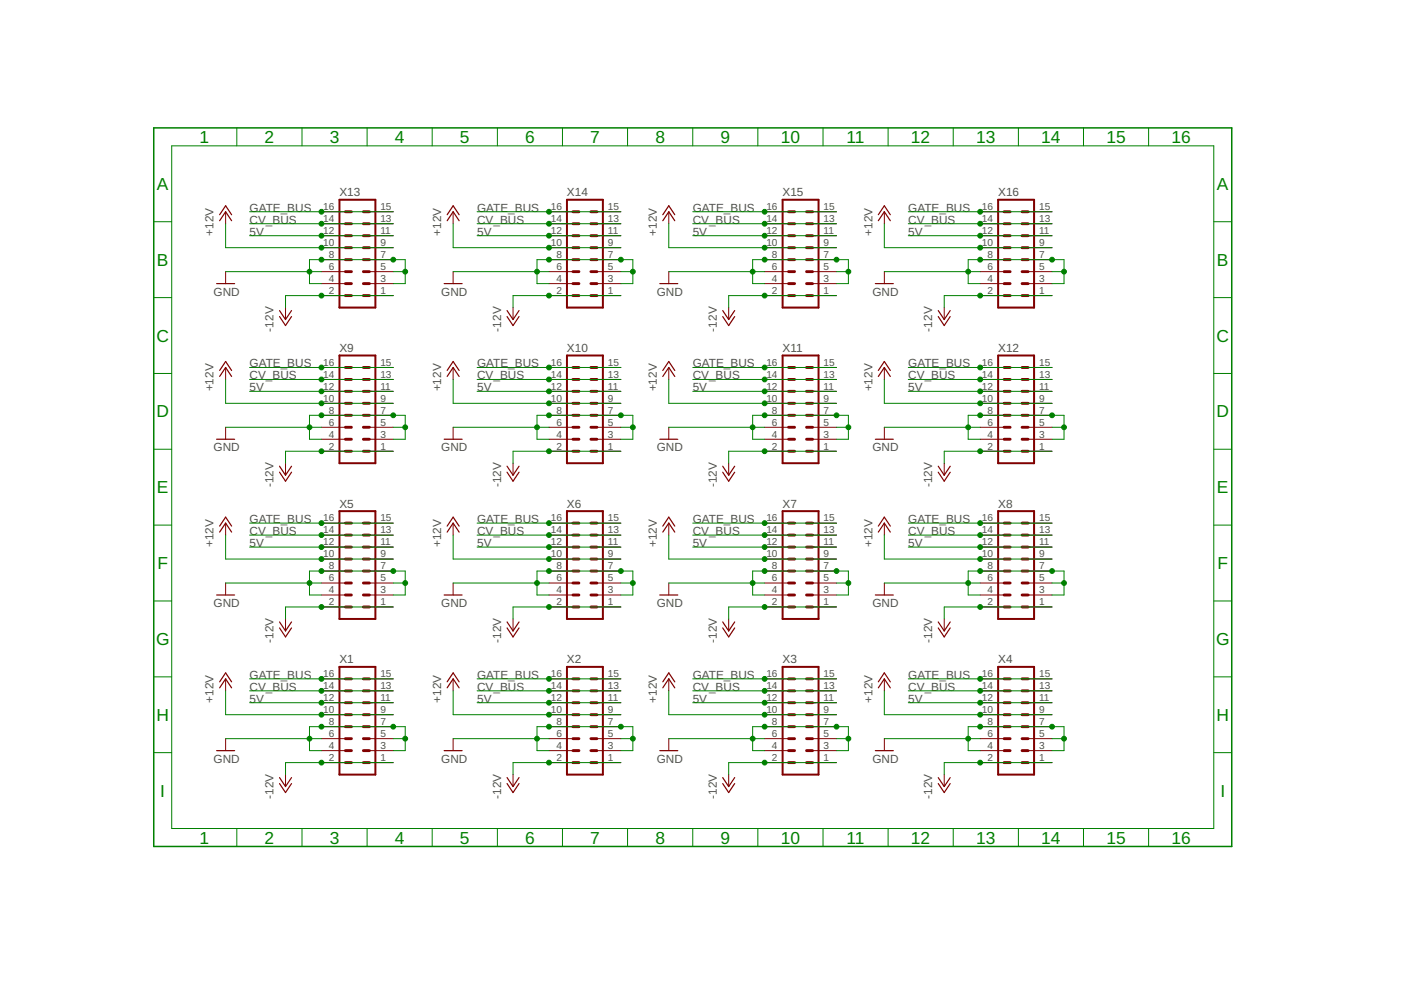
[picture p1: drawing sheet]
<svg xmlns="http://www.w3.org/2000/svg" width="297mm" height="210mm" viewBox="0 0 297 210" stroke-linecap="round" stroke-linejoin="round" font-family="sans-serif">
<g fill="none" stroke="#800000" stroke-width=".42">
<path d="M72 42.4h7.6v22.8h-7.6zM120.2 42.4h7.6v22.8h-7.6zM165.9 42.4h7.6v22.8h-7.6zM211.6 42.4h7.6v22.8h-7.6zM72 75.4h7.6v22.8h-7.6zM120.2 75.4h7.6v22.8h-7.6zM165.9 75.4h7.6v22.8h-7.6zM211.6 75.4h7.6v22.8h-7.6zM72 108.4h7.6v22.8h-7.6zM120.2 108.4h7.6v22.8h-7.6zM165.9 108.4h7.6v22.8h-7.6zM211.6 108.4h7.6v22.8h-7.6z"/>
<path d="M72 141.4h7.6v22.8h-7.6zM120.2 141.4h7.6v22.8h-7.6zM165.9 141.4h7.6v22.8h-7.6zM211.6 141.4h7.6v22.8h-7.6z"/>
</g>
<g fill="none" stroke="#800000" stroke-width=".21">
<path d="M47.8 44.9v2.5M47.8 57.6v2.5M68.2 50h5M68.2 57.6h5M68.2 55.1h5M68.2 52.5h5M68.2 47.4h5M68.2 44.9h5M78.3 50h5.1M78.3 57.6h5.1M78.3 55.1h5.1M78.3 52.5h5.1"/>
<path d="M78.3 47.4h5.1M78.3 44.9h5.1M96.1 44.9v2.5M96.1 57.6v2.5M116.4 50h5.1M116.4 57.6h5.1M116.4 55.1h5.1M116.4 52.5h5.1M116.4 47.4h5.1M116.4 44.9h5.1M126.6 50h5M126.6 57.6h5"/>
<path d="M126.6 55.1h5M126.6 52.5h5M126.6 47.4h5M126.6 44.9h5M141.8 44.9v2.5M141.8 57.6v2.5M162.1 50h5.1M162.1 57.6h5.1M162.1 55.1h5.1M162.1 52.5h5.1M162.1 47.4h5.1M162.1 44.9h5.1"/>
<path d="M172.3 50h5.1M172.3 57.6h5.1M172.3 55.1h5.1M172.3 52.5h5.1M172.3 47.4h5.1M172.3 44.9h5.1M187.5 44.9v2.5M187.5 57.6v2.5M207.8 50h5.1M207.8 57.6h5.1M207.8 55.1h5.1M207.8 52.5h5.1"/>
<path d="M207.8 47.4h5.1M207.8 44.9h5.1M218 50h5.1M218 57.6h5.1M218 55.1h5.1M218 52.5h5.1M218 47.4h5.1M218 44.9h5.1M47.8 77.9v2.6M60.5 65.2v2.6M68.2 77.9h5M68.2 62.7h5"/>
<path d="M68.2 60.1h5M78.3 77.9h5.1M78.3 62.7h5.1M78.3 60.1h5.1M96.1 77.9v2.6M108.8 65.2v2.6M116.4 77.9h5.1M116.4 62.7h5.1M116.4 60.1h5.1M126.6 77.9h5M126.6 62.7h5M126.6 60.1h5"/>
<path d="M141.8 77.9v2.6M154.5 65.2v2.6M162.1 77.9h5.1M162.1 62.7h5.1M162.1 60.1h5.1M172.3 77.9h5.1M172.3 62.7h5.1M172.3 60.1h5.1M187.5 77.9v2.6M200.2 65.2v2.6M207.8 77.9h5.1M207.8 62.7h5.1"/>
<path d="M207.8 60.1h5.1M218 77.9h5.1M218 62.7h5.1M218 60.1h5.1M47.8 90.6v2.5M60.5 98.2v2.6M68.2 83h5M68.2 95.7h5M68.2 93.1h5M68.2 90.6h5M68.2 88.1h5M68.2 85.5h5"/>
<path d="M68.2 80.5h5M78.3 83h5.1M78.3 95.7h5.1M78.3 93.1h5.1M78.3 90.6h5.1M78.3 88.1h5.1M78.3 85.5h5.1M78.3 80.5h5.1M96.1 90.6v2.5M108.8 98.2v2.6M116.4 83h5.1M116.4 95.7h5.1"/>
<path d="M116.4 93.1h5.1M116.4 90.6h5.1M116.4 88.1h5.1M116.4 85.5h5.1M116.4 80.5h5.1M126.6 83h5M126.6 95.7h5M126.6 93.1h5M126.6 90.6h5M126.6 88.1h5M126.6 85.5h5M126.6 80.5h5"/>
<path d="M141.8 90.6v2.5M154.5 98.2v2.6M162.1 83h5.1M162.1 95.7h5.1M162.1 93.1h5.1M162.1 90.6h5.1M162.1 88.1h5.1M162.1 85.5h5.1M162.1 80.5h5.1M172.3 83h5.1M172.3 95.7h5.1M172.3 93.1h5.1"/>
<path d="M172.3 90.6h5.1M172.3 88.1h5.1M172.3 85.5h5.1M172.3 80.5h5.1M187.5 90.6v2.5M200.2 98.2v2.6M207.8 83h5.1M207.8 95.7h5.1M207.8 93.1h5.1M207.8 90.6h5.1M207.8 88.1h5.1M207.8 85.5h5.1"/>
<path d="M207.8 80.5h5.1M218 83h5.1M218 95.7h5.1M218 93.1h5.1M218 90.6h5.1M218 88.1h5.1M218 85.5h5.1M218 80.5h5.1M47.8 110.9v2.6M68.2 116h5M68.2 118.5h5M68.2 113.5h5"/>
<path d="M68.2 110.9h5M78.3 116h5.1M78.3 118.5h5.1M78.3 113.5h5.1M78.3 110.9h5.1M96.1 110.9v2.6M116.4 116h5.1M116.4 118.5h5.1M116.4 113.5h5.1M116.4 110.9h5.1M126.6 116h5M126.6 118.5h5"/>
<path d="M126.6 113.5h5M126.6 110.9h5M141.8 110.9v2.6M162.1 116h5.1M162.1 118.5h5.1M162.1 113.5h5.1M162.1 110.9h5.1M172.3 116h5.1M172.3 118.5h5.1M172.3 113.5h5.1M172.3 110.9h5.1M187.5 110.9v2.6"/>
<path d="M207.8 116h5.1M207.8 118.5h5.1M207.8 113.5h5.1M207.8 110.9h5.1M218 116h5.1M218 118.5h5.1M218 113.5h5.1M218 110.9h5.1M47.8 123.6v2.6M60.5 131.2v2.6M68.2 128.7h5M68.2 126.2h5"/>
<path d="M68.2 123.6h5M68.2 121.1h5M78.3 128.7h5.1M78.3 126.2h5.1M78.3 123.6h5.1M78.3 121.1h5.1M96.1 123.6v2.6M108.8 131.2v2.6M116.4 128.7h5.1M116.4 126.2h5.1M116.4 123.6h5.1M116.4 121.1h5.1"/>
<path d="M126.6 128.7h5M126.6 126.2h5M126.6 123.6h5M126.6 121.1h5M141.8 123.6v2.6M154.5 131.2v2.6M162.1 128.7h5.1M162.1 126.2h5.1M162.1 123.6h5.1M162.1 121.1h5.1M172.3 128.7h5.1M172.3 126.2h5.1"/>
<path d="M172.3 123.6h5.1M172.3 121.1h5.1M187.5 123.6v2.6M200.2 131.2v2.6M207.8 128.7h5.1M207.8 126.2h5.1M207.8 123.6h5.1M207.8 121.1h5.1M218 128.7h5.1M218 126.2h5.1M218 123.6h5.1M218 121.1h5.1"/>
<path d="M47.8 143.9v2.6M47.8 156.6v2.6M68.2 149h5M68.2 159.2h5M68.2 156.6h5M68.2 154.1h5M68.2 151.5h5M68.2 146.5h5M68.2 143.9h5M78.3 149h5.1M78.3 159.2h5.1M78.3 156.6h5.1"/>
<path d="M78.3 154.1h5.1M78.3 151.5h5.1M78.3 146.5h5.1M78.3 143.9h5.1M96.1 143.9v2.6M96.1 156.6v2.6M116.4 149h5.1M116.4 159.2h5.1M116.4 156.6h5.1M116.4 154.1h5.1M116.4 151.5h5.1M116.4 146.5h5.1"/>
<path d="M116.4 143.9h5.1M126.6 149h5M126.6 159.2h5M126.6 156.6h5M126.6 154.1h5M126.6 151.5h5M126.6 146.5h5M126.6 143.9h5M141.8 143.9v2.6M141.8 156.6v2.6M162.1 149h5.1M162.1 159.2h5.1"/>
<path d="M162.1 156.6h5.1M162.1 154.1h5.1M162.1 151.5h5.1M162.1 146.5h5.1M162.1 143.9h5.1M172.3 149h5.1M172.3 159.2h5.1M172.3 156.6h5.1M172.3 154.1h5.1M172.3 151.5h5.1M172.3 146.5h5.1M172.3 143.9h5.1"/>
<path d="M187.5 143.9v2.6M187.5 156.6v2.6M207.8 149h5.1M207.8 159.2h5.1M207.8 156.6h5.1M207.8 154.1h5.1M207.8 151.5h5.1M207.8 146.5h5.1M207.8 143.9h5.1M218 149h5.1M218 159.2h5.1M218 156.6h5.1"/>
<path d="M218 154.1h5.1M218 151.5h5.1M218 146.5h5.1M218 143.9h5.1M60.5 164.2v2.6M68.2 161.7h5M78.3 161.7h5.1M108.8 164.2v2.6M116.4 161.7h5.1M126.6 161.7h5M154.5 164.2v2.6M162.1 161.7h5.1"/>
<path d="M172.3 161.7h5.1M200.2 164.2v2.6M207.8 161.7h5.1M218 161.7h5.1"/>
</g>
<g fill="none" stroke="#800000" stroke-width=".61">
<path d="M73.2 52.5h1.3M73.2 55.1h1.3M73.2 57.6h1.3M73.2 50h1.3M73.2 47.4h1.3M73.2 44.9h1.3M77 52.5h1.3M77 55.1h1.3M77 57.6h1.3M77 50h1.3M77 47.4h1.3M77 44.9h1.3"/>
<path d="M121.5 52.5h1.2M121.5 55.1h1.2M121.5 57.6h1.2M121.5 50h1.2M121.5 47.4h1.2M121.5 44.9h1.2M125.3 52.5h1.3M125.3 55.1h1.3M125.3 57.6h1.3M125.3 50h1.3M125.3 47.4h1.3M125.3 44.9h1.3"/>
<path d="M167.2 52.5h1.3M167.2 55.1h1.3M167.2 57.6h1.3M167.2 50h1.3M167.2 47.4h1.3M167.2 44.9h1.3M171 52.5h1.3M171 55.1h1.3M171 57.6h1.3M171 50h1.3M171 47.4h1.3M171 44.9h1.3"/>
<path d="M212.9 52.5h1.3M212.9 55.1h1.3M212.9 57.6h1.3M212.9 50h1.3M212.9 47.4h1.3M212.9 44.9h1.3M216.7 52.5h1.3M216.7 55.1h1.3M216.7 57.6h1.3M216.7 50h1.3M216.7 47.4h1.3M216.7 44.9h1.3"/>
<path d="M73.2 77.9h1.3M73.2 60.1h1.3M73.2 62.7h1.3M77 77.9h1.3M77 60.1h1.3M77 62.7h1.3M121.5 77.9h1.2M121.5 60.1h1.2M121.5 62.7h1.2M125.3 77.9h1.3M125.3 60.1h1.3M125.3 62.7h1.3"/>
<path d="M167.2 77.9h1.3M167.2 60.1h1.3M167.2 62.7h1.3M171 77.9h1.3M171 60.1h1.3M171 62.7h1.3M212.9 77.9h1.3M212.9 60.1h1.3M212.9 62.7h1.3M216.7 77.9h1.3M216.7 60.1h1.3M216.7 62.7h1.3"/>
<path d="M73.2 85.5h1.3M73.2 88.1h1.3M73.2 90.6h1.3M73.2 93.1h1.3M73.2 95.7h1.3M73.2 83h1.3M73.2 80.5h1.3M77 85.5h1.3M77 88.1h1.3M77 90.6h1.3M77 93.1h1.3M77 95.7h1.3"/>
<path d="M77 83h1.3M77 80.5h1.3M121.5 85.5h1.2M121.5 88.1h1.2M121.5 90.6h1.2M121.5 93.1h1.2M121.5 95.7h1.2M121.5 83h1.2M121.5 80.5h1.2M125.3 85.5h1.3M125.3 88.1h1.3M125.3 90.6h1.3"/>
<path d="M125.3 93.1h1.3M125.3 95.7h1.3M125.3 83h1.3M125.3 80.5h1.3M167.2 85.5h1.3M167.2 88.1h1.3M167.2 90.6h1.3M167.2 93.1h1.3M167.2 95.7h1.3M167.2 83h1.3M167.2 80.5h1.3M171 85.5h1.3"/>
<path d="M171 88.1h1.3M171 90.6h1.3M171 93.1h1.3M171 95.7h1.3M171 83h1.3M171 80.5h1.3M212.9 85.5h1.3M212.9 88.1h1.3M212.9 90.6h1.3M212.9 93.1h1.3M212.9 95.7h1.3M212.9 83h1.3"/>
<path d="M212.9 80.5h1.3M216.7 85.5h1.3M216.7 88.1h1.3M216.7 90.6h1.3M216.7 93.1h1.3M216.7 95.7h1.3M216.7 83h1.3M216.7 80.5h1.3M73.2 118.5h1.3M73.2 116h1.3M73.2 113.5h1.3M73.2 110.9h1.3"/>
<path d="M77 118.5h1.3M77 116h1.3M77 113.5h1.3M77 110.9h1.3M121.5 118.5h1.2M121.5 116h1.2M121.5 113.5h1.2M121.5 110.9h1.2M125.3 118.5h1.3M125.3 116h1.3M125.3 113.5h1.3M125.3 110.9h1.3"/>
<path d="M167.2 118.5h1.3M167.2 116h1.3M167.2 113.5h1.3M167.2 110.9h1.3M171 118.5h1.3M171 116h1.3M171 113.5h1.3M171 110.9h1.3M212.9 118.5h1.3M212.9 116h1.3M212.9 113.5h1.3M212.9 110.9h1.3"/>
<path d="M216.7 118.5h1.3M216.7 116h1.3M216.7 113.5h1.3M216.7 110.9h1.3M73.2 121.1h1.3M73.2 123.6h1.3M73.2 126.2h1.3M73.2 128.7h1.3M77 121.1h1.3M77 123.6h1.3M77 126.2h1.3M77 128.7h1.3"/>
<path d="M121.5 121.1h1.2M121.5 123.6h1.2M121.5 126.2h1.2M121.5 128.7h1.2M125.3 121.1h1.3M125.3 123.6h1.3M125.3 126.2h1.3M125.3 128.7h1.3M167.2 121.1h1.3M167.2 123.6h1.3M167.2 126.2h1.3M167.2 128.7h1.3"/>
<path d="M171 121.1h1.3M171 123.6h1.3M171 126.2h1.3M171 128.7h1.3M212.9 121.1h1.3M212.9 123.6h1.3M212.9 126.2h1.3M212.9 128.7h1.3M216.7 121.1h1.3M216.7 123.6h1.3M216.7 126.2h1.3M216.7 128.7h1.3"/>
<path d="M73.2 151.5h1.3M73.2 154.1h1.3M73.2 156.6h1.3M73.2 159.2h1.3M73.2 149h1.3M73.2 146.5h1.3M73.2 143.9h1.3M77 151.5h1.3M77 154.1h1.3M77 156.6h1.3M77 159.2h1.3M77 149h1.3"/>
<path d="M77 146.5h1.3M77 143.9h1.3M121.5 151.5h1.2M121.5 154.1h1.2M121.5 156.6h1.2M121.5 159.2h1.2M121.5 149h1.2M121.5 146.5h1.2M121.5 143.9h1.2M125.3 151.5h1.3M125.3 154.1h1.3M125.3 156.6h1.3"/>
<path d="M125.3 159.2h1.3M125.3 149h1.3M125.3 146.5h1.3M125.3 143.9h1.3M167.2 151.5h1.3M167.2 154.1h1.3M167.2 156.6h1.3M167.2 159.2h1.3M167.2 149h1.3M167.2 146.5h1.3M167.2 143.9h1.3M171 151.5h1.3"/>
<path d="M171 154.1h1.3M171 156.6h1.3M171 159.2h1.3M171 149h1.3M171 146.5h1.3M171 143.9h1.3M212.9 151.5h1.3M212.9 154.1h1.3M212.9 156.6h1.3M212.9 159.2h1.3M212.9 149h1.3M212.9 146.5h1.3"/>
<path d="M212.9 143.9h1.3M216.7 151.5h1.3M216.7 154.1h1.3M216.7 156.6h1.3M216.7 159.2h1.3M216.7 149h1.3M216.7 146.5h1.3M216.7 143.9h1.3M73.2 161.7h1.3M77 161.7h1.3M121.5 161.7h1.2M125.3 161.7h1.3"/>
<path d="M167.2 161.7h1.3M171 161.7h1.3M212.9 161.7h1.3M216.7 161.7h1.3"/>
</g>
<g fill="none" stroke="#800000" stroke-width=".25">
<path d="M46.6 46.8l1.2-1.9 1.3 1.9M46.6 45.5l1.2-1.9 1.3 1.9M94.8 46.8l1.3-1.9 1.2 1.9M94.8 45.5l1.3-1.9 1.2 1.9M140.5 46.8l1.3-1.9 1.3 1.9M140.5 45.5l1.3-1.9 1.3 1.9M186.2 46.8l1.3-1.9 1.3 1.9M186.2 45.5l1.3-1.9 1.3 1.9M45.9 60.1h3.8M46.6 79.8l1.2-1.9 1.3 1.9M46.6 78.5l1.2-1.9 1.3 1.9M59.3 65.8l1.2 2 1.3-2"/>
<path d="M59.3 67.1l1.2 1.9 1.3-1.9M94.2 60.1h3.8M94.8 79.8l1.3-1.9 1.2 1.9M94.8 78.5l1.3-1.9 1.2 1.9M107.5 65.8l1.3 2 1.2-2M107.5 67.1l1.3 1.9 1.2-1.9M139.9 60.1h3.8M140.5 79.8l1.3-1.9 1.3 1.9M140.5 78.5l1.3-1.9 1.3 1.9M153.2 65.8l1.3 2 1.3-2M153.2 67.1l1.3 1.9 1.3-1.9M185.6 60.1h3.8"/>
<path d="M186.2 79.8l1.3-1.9 1.3 1.9M186.2 78.5l1.3-1.9 1.3 1.9M198.9 65.8l1.3 2 1.3-2M198.9 67.1l1.3 1.9 1.3-1.9M45.9 93.1h3.8M59.3 98.8l1.2 2 1.3-2M94.2 93.1h3.8M107.5 98.8l1.3 2 1.2-2M139.9 93.1h3.8M153.2 98.8l1.3 2 1.3-2M185.6 93.1h3.8M198.9 98.8l1.3 2 1.3-2"/>
<path d="M46.6 112.8l1.2-1.9 1.3 1.9M46.6 111.5l1.2-1.9 1.3 1.9M59.3 100.1l1.2 1.9 1.3-1.9M94.8 112.8l1.3-1.9 1.2 1.9M94.8 111.5l1.3-1.9 1.2 1.9M107.5 100.1l1.3 1.9 1.2-1.9M140.5 112.8l1.3-1.9 1.3 1.9M140.5 111.5l1.3-1.9 1.3 1.9M153.2 100.1l1.3 1.9 1.3-1.9M186.2 112.8l1.3-1.9 1.3 1.9M186.2 111.5l1.3-1.9 1.3 1.9M198.9 100.1l1.3 1.9 1.3-1.9"/>
<path d="M45.9 126.2h3.8M59.3 131.9l1.2 1.9 1.3-1.9M59.3 133.1l1.2 1.9 1.3-1.9M94.2 126.2h3.8M107.5 131.9l1.3 1.9 1.2-1.9M107.5 133.1l1.3 1.9 1.2-1.9M139.9 126.2h3.8M153.2 131.9l1.3 1.9 1.3-1.9M153.2 133.1l1.3 1.9 1.3-1.9M185.6 126.2h3.8M198.9 131.9l1.3 1.9 1.3-1.9M198.9 133.1l1.3 1.9 1.3-1.9"/>
<path d="M45.9 159.2h3.8M46.6 145.8l1.2-1.9 1.3 1.9M46.6 144.6l1.2-1.9 1.3 1.9M94.2 159.2h3.8M94.8 145.8l1.3-1.9 1.2 1.9M94.8 144.6l1.3-1.9 1.2 1.9M139.9 159.2h3.8M140.5 145.8l1.3-1.9 1.3 1.9M140.5 144.6l1.3-1.9 1.3 1.9M185.6 159.2h3.8M186.2 145.8l1.3-1.9 1.3 1.9M186.2 144.6l1.3-1.9 1.3 1.9"/>
<path d="M59.3 164.9l1.2 1.9 1.3-1.9M59.3 166.1l1.2 1.9 1.3-1.9M107.5 164.9l1.3 1.9 1.2-1.9M107.5 166.1l1.3 1.9 1.2-1.9M153.2 164.9l1.3 1.9 1.3-1.9M153.2 166.1l1.3 1.9 1.3-1.9M198.9 164.9l1.3 1.9 1.3-1.9M198.9 166.1l1.3 1.9 1.3-1.9"/>
</g>
<path d="M32.6 27.1h228.6v152.4h-228.6z" fill="none" stroke="#008000" stroke-width=".32"/>
<g fill="none" stroke="#008000" stroke-width=".21">
<path d="M36.4 30.9h220.9v144.8h-220.9zM50.2 27.1v3.8M64 27.1v3.8M77.8 27.1v3.8M91.6 27.1v3.8M105.5 27.1v3.8M119.3 27.1v3.8M133.1 27.1v3.8M146.9 27.1v3.8M160.7 27.1v3.8M174.5 27.1v3.8M188.3 27.1v3.8"/>
<path d="M202.1 27.1v3.8M215.9 27.1v3.8M229.7 27.1v3.8M243.5 27.1v3.8M32.6 47h3.8M47.8 57.6h20.4M47.8 47.4v5.1h35.6M52.9 47.4h30.5M52.9 50h30.5M52.9 44.9h30.5M83.4 57.6h2.5M96.1 57.6h20.3"/>
<path d="M96.1 47.4v5.1h35.5M101.2 47.4h30.4M101.2 50h30.4M101.2 44.9h30.4M131.6 57.6h2.6M141.8 57.6h20.3M141.8 47.4v5.1h35.6M146.9 47.4h30.5M146.9 50h30.5M146.9 44.9h30.5M177.4 57.6h2.5M187.5 57.6h20.3"/>
<path d="M187.5 47.4v5.1h35.6M192.6 47.4h30.5M192.6 50h30.5M192.6 44.9h30.5M223.1 57.6h2.5M257.3 47h3.9M32.6 63.1h3.8M32.6 79.2h3.8M52.9 77.9h30.5M68.2 60.1h-2.6v-5h20.3v5h-2.5M83.4 62.7h-22.9v2.5M101.2 77.9h30.4"/>
<path d="M116.4 60.1h-2.5v-5h20.3v5h-2.6M131.6 62.7h-22.8v2.5M146.9 77.9h30.5M162.1 60.1h-2.5v-5h20.3v5h-2.5M177.4 62.7h-22.9v2.5M192.6 77.9h30.5M207.8 60.1h-2.5v-5h20.3v5h-2.5M223.1 62.7h-22.9v2.5M257.3 63.1h3.9M257.3 79.2h3.9M32.6 95.2h3.8M47.8 90.6h20.4"/>
<path d="M47.8 80.5v5h35.6M52.9 80.5h30.5M52.9 83h30.5M68.2 93.1h-2.6v-5h20.3v5h-2.5M83.4 90.6h2.5M83.4 95.7h-22.9v2.5M96.1 90.6h20.3M96.1 80.5v5h35.5M101.2 80.5h30.4M101.2 83h30.4M116.4 93.1h-2.5v-5h20.3v5h-2.6M131.6 90.6h2.6"/>
<path d="M131.6 95.7h-22.8v2.5M141.8 90.6h20.3M141.8 80.5v5h35.6M146.9 80.5h30.5M146.9 83h30.5M162.1 93.1h-2.5v-5h20.3v5h-2.5M177.4 90.6h2.5M177.4 95.7h-22.9v2.5M187.5 90.6h20.3M187.5 80.5v5h35.6M192.6 80.5h30.5M192.6 83h30.5"/>
<path d="M207.8 93.1h-2.5v-5h20.3v5h-2.5M223.1 90.6h2.5M223.1 95.7h-22.9v2.5M257.3 95.2h3.9M32.6 111.3h3.8M47.8 113.5v5h35.6M52.9 113.5h30.5M52.9 116h30.5M52.9 110.9h30.5M96.1 113.5v5h35.5M101.2 113.5h30.4M101.2 116h30.4"/>
<path d="M101.2 110.9h30.4M141.8 113.5v5h35.6M146.9 113.5h30.5M146.9 116h30.5M146.9 110.9h30.5M187.5 113.5v5h35.6M192.6 113.5h30.5M192.6 116h30.5M192.6 110.9h30.5M257.3 111.3h3.9M32.6 127.4h3.8M47.8 123.6h20.4"/>
<path d="M68.2 126.2h-2.6v-5.1h20.3v5.1h-2.5M83.4 123.6h2.5M83.4 128.7h-22.9v2.5M96.1 123.6h20.3M116.4 126.2h-2.5v-5.1h20.3v5.1h-2.6M131.6 123.6h2.6M131.6 128.7h-22.8v2.5M141.8 123.6h20.3M162.1 126.2h-2.5v-5.1h20.3v5.1h-2.5M177.4 123.6h2.5M177.4 128.7h-22.9v2.5M187.5 123.6h20.3"/>
<path d="M207.8 126.2h-2.5v-5.1h20.3v5.1h-2.5M223.1 123.6h2.5M223.1 128.7h-22.9v2.5M257.3 127.4h3.9M32.6 143.5h3.8M32.6 159.6h3.8M47.8 156.6h20.4M47.8 146.5v5h35.6M52.9 146.5h30.5M52.9 149h30.5M52.9 143.9h30.5M68.2 159.2h-2.6v-5.1h20.3v5.1h-2.5"/>
<path d="M83.4 156.6h2.5M96.1 156.6h20.3M96.1 146.5v5h35.5M101.2 146.5h30.4M101.2 149h30.4M101.2 143.9h30.4M116.4 159.2h-2.5v-5.1h20.3v5.1h-2.6M131.6 156.6h2.6M141.8 156.6h20.3M141.8 146.5v5h35.6M146.9 146.5h30.5M146.9 149h30.5"/>
<path d="M146.9 143.9h30.5M162.1 159.2h-2.5v-5.1h20.3v5.1h-2.5M177.4 156.6h2.5M187.5 156.6h20.3M187.5 146.5v5h35.6M192.6 146.5h30.5M192.6 149h30.5M192.6 143.9h30.5M207.8 159.2h-2.5v-5.1h20.3v5.1h-2.5M223.1 156.6h2.5M257.3 143.5h3.9M257.3 159.6h3.9"/>
<path d="M50.2 175.7v3.8M64 175.7v3.8M77.8 175.7v3.8M83.4 161.7h-22.9v2.5M91.6 175.7v3.8M105.5 175.7v3.8M119.3 175.7v3.8M131.6 161.7h-22.8v2.5M133.1 175.7v3.8M146.9 175.7v3.8M160.7 175.7v3.8M174.5 175.7v3.8"/>
<path d="M177.4 161.7h-22.9v2.5M188.3 175.7v3.8M202.1 175.7v3.8M215.9 175.7v3.8M223.1 161.7h-22.9v2.5M229.7 175.7v3.8M243.5 175.7v3.8"/>
</g>
<g fill="#008000" stroke="#008000" stroke-width=".21">
<circle cx="85.9" cy="156.6" r=".51"/>
<circle cx="83.4" cy="154.1" r=".51"/>
<circle cx="68.2" cy="154.1" r=".51"/>
<circle cx="65.6" cy="156.6" r=".51"/>
<circle cx="134.2" cy="156.6" r=".51"/>
<circle cx="131.6" cy="154.1" r=".51"/>
<circle cx="116.4" cy="154.1" r=".51"/>
<circle cx="113.9" cy="156.6" r=".51"/>
<circle cx="179.9" cy="156.6" r=".51"/>
<circle cx="177.4" cy="154.1" r=".51"/>
<circle cx="162.1" cy="154.1" r=".51"/>
<circle cx="159.6" cy="156.6" r=".51"/>
<circle cx="225.6" cy="156.6" r=".51"/>
<circle cx="223.1" cy="154.1" r=".51"/>
<circle cx="207.8" cy="154.1" r=".51"/>
<circle cx="205.3" cy="156.6" r=".51"/>
<circle cx="85.9" cy="123.6" r=".51"/>
<circle cx="83.4" cy="121.1" r=".51"/>
<circle cx="68.2" cy="121.1" r=".51"/>
<circle cx="65.6" cy="123.6" r=".51"/>
<circle cx="134.2" cy="123.6" r=".51"/>
<circle cx="131.6" cy="121.1" r=".51"/>
<circle cx="116.4" cy="121.1" r=".51"/>
<circle cx="113.9" cy="123.6" r=".51"/>
<circle cx="179.9" cy="123.6" r=".51"/>
<circle cx="177.4" cy="121.1" r=".51"/>
<circle cx="162.1" cy="121.1" r=".51"/>
<circle cx="159.6" cy="123.6" r=".51"/>
<circle cx="225.6" cy="123.6" r=".51"/>
<circle cx="223.1" cy="121.1" r=".51"/>
<circle cx="207.8" cy="121.1" r=".51"/>
<circle cx="205.3" cy="123.6" r=".51"/>
<circle cx="85.9" cy="90.6" r=".51"/>
<circle cx="83.4" cy="88.1" r=".51"/>
<circle cx="68.2" cy="88.1" r=".51"/>
<circle cx="65.6" cy="90.6" r=".51"/>
<circle cx="134.2" cy="90.6" r=".51"/>
<circle cx="131.6" cy="88.1" r=".51"/>
<circle cx="116.4" cy="88.1" r=".51"/>
<circle cx="113.9" cy="90.6" r=".51"/>
<circle cx="179.9" cy="90.6" r=".51"/>
<circle cx="177.4" cy="88.1" r=".51"/>
<circle cx="162.1" cy="88.1" r=".51"/>
<circle cx="159.6" cy="90.6" r=".51"/>
<circle cx="225.6" cy="90.6" r=".51"/>
<circle cx="223.1" cy="88.1" r=".51"/>
<circle cx="207.8" cy="88.1" r=".51"/>
<circle cx="205.3" cy="90.6" r=".51"/>
<circle cx="85.9" cy="57.6" r=".51"/>
<circle cx="83.4" cy="55.1" r=".51"/>
<circle cx="68.2" cy="55.1" r=".51"/>
<circle cx="65.6" cy="57.6" r=".51"/>
<circle cx="134.2" cy="57.6" r=".51"/>
<circle cx="131.6" cy="55.1" r=".51"/>
<circle cx="116.4" cy="55.1" r=".51"/>
<circle cx="113.9" cy="57.6" r=".51"/>
<circle cx="179.9" cy="57.6" r=".51"/>
<circle cx="177.4" cy="55.1" r=".51"/>
<circle cx="162.1" cy="55.1" r=".51"/>
<circle cx="159.6" cy="57.6" r=".51"/>
<circle cx="225.6" cy="57.6" r=".51"/>
<circle cx="223.1" cy="55.1" r=".51"/>
<circle cx="207.8" cy="55.1" r=".51"/>
<circle cx="205.3" cy="57.6" r=".51"/>
<circle cx="68.2" cy="151.5" r=".51"/>
<circle cx="116.4" cy="151.5" r=".51"/>
<circle cx="162.1" cy="151.5" r=".51"/>
<circle cx="207.8" cy="151.5" r=".51"/>
<circle cx="68.2" cy="118.5" r=".51"/>
<circle cx="116.4" cy="118.5" r=".51"/>
<circle cx="162.1" cy="118.5" r=".51"/>
<circle cx="207.8" cy="118.5" r=".51"/>
<circle cx="68.2" cy="85.5" r=".51"/>
<circle cx="116.4" cy="85.5" r=".51"/>
<circle cx="162.1" cy="85.5" r=".51"/>
<circle cx="207.8" cy="85.5" r=".51"/>
<circle cx="68.2" cy="52.5" r=".51"/>
<circle cx="116.4" cy="52.5" r=".51"/>
<circle cx="162.1" cy="52.5" r=".51"/>
<circle cx="207.8" cy="52.5" r=".51"/>
<circle cx="68.2" cy="161.7" r=".51"/>
<circle cx="116.4" cy="161.7" r=".51"/>
<circle cx="162.1" cy="161.7" r=".51"/>
<circle cx="207.8" cy="161.7" r=".51"/>
<circle cx="68.2" cy="128.7" r=".51"/>
<circle cx="116.4" cy="128.7" r=".51"/>
<circle cx="162.1" cy="128.7" r=".51"/>
<circle cx="207.8" cy="128.7" r=".51"/>
<circle cx="68.2" cy="95.7" r=".51"/>
<circle cx="116.4" cy="95.7" r=".51"/>
<circle cx="162.1" cy="95.7" r=".51"/>
<circle cx="207.8" cy="95.7" r=".51"/>
<circle cx="68.2" cy="62.7" r=".51"/>
<circle cx="116.4" cy="62.7" r=".51"/>
<circle cx="162.1" cy="62.7" r=".51"/>
<circle cx="207.8" cy="62.7" r=".51"/>
<circle cx="68.2" cy="146.5" r=".51"/>
<circle cx="116.4" cy="146.5" r=".51"/>
<circle cx="162.1" cy="146.5" r=".51"/>
<circle cx="207.8" cy="146.5" r=".51"/>
<circle cx="68.2" cy="113.5" r=".51"/>
<circle cx="116.4" cy="113.5" r=".51"/>
<circle cx="162.1" cy="113.5" r=".51"/>
<circle cx="207.8" cy="113.5" r=".51"/>
<circle cx="68.2" cy="80.5" r=".51"/>
<circle cx="116.4" cy="80.5" r=".51"/>
<circle cx="162.1" cy="80.5" r=".51"/>
<circle cx="207.8" cy="80.5" r=".51"/>
<circle cx="68.2" cy="47.4" r=".51"/>
<circle cx="116.4" cy="47.4" r=".51"/>
<circle cx="162.1" cy="47.4" r=".51"/>
<circle cx="207.8" cy="47.4" r=".51"/>
<circle cx="68.2" cy="149" r=".51"/>
<circle cx="116.4" cy="149" r=".51"/>
<circle cx="162.1" cy="149" r=".51"/>
<circle cx="207.8" cy="149" r=".51"/>
<circle cx="68.2" cy="116" r=".51"/>
<circle cx="116.4" cy="116" r=".51"/>
<circle cx="162.1" cy="116" r=".51"/>
<circle cx="207.8" cy="116" r=".51"/>
<circle cx="68.2" cy="83" r=".51"/>
<circle cx="116.4" cy="83" r=".51"/>
<circle cx="162.1" cy="83" r=".51"/>
<circle cx="207.8" cy="83" r=".51"/>
<circle cx="68.2" cy="50" r=".51"/>
<circle cx="116.4" cy="50" r=".51"/>
<circle cx="162.1" cy="50" r=".51"/>
<circle cx="207.8" cy="50" r=".51"/>
<circle cx="68.2" cy="143.9" r=".51"/>
<circle cx="116.4" cy="143.9" r=".51"/>
<circle cx="162.1" cy="143.9" r=".51"/>
<circle cx="207.8" cy="143.9" r=".51"/>
<circle cx="68.2" cy="110.9" r=".51"/>
<circle cx="116.4" cy="110.9" r=".51"/>
<circle cx="162.1" cy="110.9" r=".51"/>
<circle cx="207.8" cy="110.9" r=".51"/>
<circle cx="68.2" cy="77.9" r=".51"/>
<circle cx="116.4" cy="77.9" r=".51"/>
<circle cx="162.1" cy="77.9" r=".51"/>
<circle cx="207.8" cy="77.9" r=".51"/>
<circle cx="68.2" cy="44.9" r=".51"/>
<circle cx="116.4" cy="44.9" r=".51"/>
<circle cx="162.1" cy="44.9" r=".51"/>
<circle cx="207.8" cy="44.9" r=".51"/>
</g>
<g font-size="3.7" fill="#008000">
<text x="42.3" y="30.3">1</text>
<text x="56.1" y="30.3">2</text>
<text x="69.9" y="30.3">3</text>
<text x="83.7" y="30.3">4</text>
<text x="97.5" y="30.3">5</text>
<text x="111.3" y="30.3">6</text>
<text x="125.1" y="30.3">7</text>
<text x="139" y="30.3">8</text>
<text x="152.8" y="30.3">9</text>
<text x="165.5" y="30.3">10</text>
<text x="179.5" y="30.3">11</text>
<text x="193.1" y="30.3">12</text>
<text x="207" y="30.3">13</text>
<text x="220.8" y="30.3">14</text>
<text x="234.6" y="30.3">15</text>
<text x="248.4" y="30.3">16</text>
<text x="33.3" y="40.3">A</text>
<text x="258" y="40.3">A</text>
<text x="33.3" y="56.3">B</text>
<text x="258" y="56.3">B</text>
<text x="33.2" y="72.4">C</text>
<text x="257.9" y="72.4">C</text>
<text x="33.2" y="88.5">D</text>
<text x="257.9" y="88.5">D</text>
<text x="33.3" y="104.6">E</text>
<text x="258" y="104.6">E</text>
<text x="33.4" y="120.7">F</text>
<text x="258.1" y="120.7">F</text>
<text x="33.1" y="136.8">G</text>
<text x="257.8" y="136.8">G</text>
<text x="33.2" y="152.8">H</text>
<text x="257.9" y="152.8">H</text>
<text x="34" y="168.9">I</text>
<text x="258.7" y="168.9">I</text>
<text x="42.3" y="178.9">1</text>
<text x="56.1" y="178.9">2</text>
<text x="69.9" y="178.9">3</text>
<text x="83.7" y="178.9">4</text>
<text x="97.5" y="178.9">5</text>
<text x="111.3" y="178.9">6</text>
<text x="125.1" y="178.9">7</text>
<text x="139" y="178.9">8</text>
<text x="152.8" y="178.9">9</text>
<text x="165.5" y="178.9">10</text>
<text x="179.5" y="178.9">11</text>
<text x="193.1" y="178.9">12</text>
<text x="207" y="178.9">13</text>
<text x="220.8" y="178.9">14</text>
<text x="234.6" y="178.9">15</text>
<text x="248.4" y="178.9">16</text>
</g>
<g font-size="2.5" fill="#505050">
<text x="72" y="41.6">X13</text>
<text x="120.2" y="41.6">X14</text>
<text x="165.9" y="41.6">X15</text>
<text x="211.6" y="41.6">X16</text>
<text x="52.9" y="47.4">CV_BUS</text>
<text x="52.9" y="44.9">GATE_BUS</text>
<text x="101.2" y="47.4">CV_BUS</text>
<text x="101.2" y="44.9">GATE_BUS</text>
<text x="146.9" y="47.4">CV_BUS</text>
<text x="146.9" y="44.9">GATE_BUS</text>
<text x="192.6" y="47.4">CV_BUS</text>
<text x="192.6" y="44.9">GATE_BUS</text>
<text x="45.3" y="50" transform="rotate(-90 45.3 50)">+12V</text>
<text x="52.9" y="50">5V</text>
<text x="93.5" y="50" transform="rotate(-90 93.5 50)">+12V</text>
<text x="101.2" y="50">5V</text>
<text x="139.3" y="50" transform="rotate(-90 139.3 50)">+12V</text>
<text x="146.9" y="50">5V</text>
<text x="185" y="50" transform="rotate(-90 185 50)">+12V</text>
<text x="192.6" y="50">5V</text>
<text x="45.3" y="62.7">GND</text>
<text x="93.5" y="62.7">GND</text>
<text x="139.3" y="62.7">GND</text>
<text x="185" y="62.7">GND</text>
<text x="58" y="70.3" transform="rotate(-90 58 70.3)">-12V</text>
<text x="106.2" y="70.3" transform="rotate(-90 106.2 70.3)">-12V</text>
<text x="152" y="70.3" transform="rotate(-90 152 70.3)">-12V</text>
<text x="197.7" y="70.3" transform="rotate(-90 197.7 70.3)">-12V</text>
<text x="52.9" y="77.9">GATE_BUS</text>
<text x="72" y="74.6">X9</text>
<text x="101.2" y="77.9">GATE_BUS</text>
<text x="120.2" y="74.6">X10</text>
<text x="146.9" y="77.9">GATE_BUS</text>
<text x="165.9" y="74.6">X11</text>
<text x="192.6" y="77.9">GATE_BUS</text>
<text x="211.6" y="74.6">X12</text>
<text x="45.3" y="83" transform="rotate(-90 45.3 83)">+12V</text>
<text x="52.9" y="80.4">CV_BUS</text>
<text x="52.9" y="83">5V</text>
<text x="93.5" y="83" transform="rotate(-90 93.5 83)">+12V</text>
<text x="101.2" y="80.4">CV_BUS</text>
<text x="101.2" y="83">5V</text>
<text x="139.3" y="83" transform="rotate(-90 139.3 83)">+12V</text>
<text x="146.9" y="80.4">CV_BUS</text>
<text x="146.9" y="83">5V</text>
<text x="185" y="83" transform="rotate(-90 185 83)">+12V</text>
<text x="192.6" y="80.4">CV_BUS</text>
<text x="192.6" y="83">5V</text>
<text x="45.3" y="95.7">GND</text>
<text x="93.5" y="95.7">GND</text>
<text x="139.3" y="95.7">GND</text>
<text x="185" y="95.7">GND</text>
<text x="58" y="103.3" transform="rotate(-90 58 103.3)">-12V</text>
<text x="72" y="107.6">X5</text>
<text x="106.2" y="103.3" transform="rotate(-90 106.2 103.3)">-12V</text>
<text x="120.2" y="107.6">X6</text>
<text x="152" y="103.3" transform="rotate(-90 152 103.3)">-12V</text>
<text x="165.9" y="107.6">X7</text>
<text x="197.7" y="103.3" transform="rotate(-90 197.7 103.3)">-12V</text>
<text x="211.6" y="107.6">X8</text>
<text x="52.9" y="113.5">CV_BUS</text>
<text x="52.9" y="110.9">GATE_BUS</text>
<text x="101.2" y="113.5">CV_BUS</text>
<text x="101.2" y="110.9">GATE_BUS</text>
<text x="146.9" y="113.5">CV_BUS</text>
<text x="146.9" y="110.9">GATE_BUS</text>
<text x="192.6" y="113.5">CV_BUS</text>
<text x="192.6" y="110.9">GATE_BUS</text>
<text x="45.3" y="116" transform="rotate(-90 45.3 116)">+12V</text>
<text x="52.9" y="116">5V</text>
<text x="93.5" y="116" transform="rotate(-90 93.5 116)">+12V</text>
<text x="101.2" y="116">5V</text>
<text x="139.3" y="116" transform="rotate(-90 139.3 116)">+12V</text>
<text x="146.9" y="116">5V</text>
<text x="185" y="116" transform="rotate(-90 185 116)">+12V</text>
<text x="192.6" y="116">5V</text>
<text x="45.3" y="128.7">GND</text>
<text x="93.5" y="128.7">GND</text>
<text x="139.3" y="128.7">GND</text>
<text x="185" y="128.7">GND</text>
<text x="58" y="136.3" transform="rotate(-90 58 136.3)">-12V</text>
<text x="106.2" y="136.3" transform="rotate(-90 106.2 136.3)">-12V</text>
<text x="152" y="136.3" transform="rotate(-90 152 136.3)">-12V</text>
<text x="197.7" y="136.3" transform="rotate(-90 197.7 136.3)">-12V</text>
<text x="52.9" y="143.9">GATE_BUS</text>
<text x="72" y="140.6">X1</text>
<text x="101.2" y="143.9">GATE_BUS</text>
<text x="120.2" y="140.6">X2</text>
<text x="146.9" y="143.9">GATE_BUS</text>
<text x="165.9" y="140.6">X3</text>
<text x="192.6" y="143.9">GATE_BUS</text>
<text x="211.6" y="140.6">X4</text>
<text x="45.3" y="149" transform="rotate(-90 45.3 149)">+12V</text>
<text x="52.9" y="146.5">CV_BUS</text>
<text x="52.9" y="149">5V</text>
<text x="93.5" y="149" transform="rotate(-90 93.5 149)">+12V</text>
<text x="101.2" y="146.5">CV_BUS</text>
<text x="101.2" y="149">5V</text>
<text x="139.3" y="149" transform="rotate(-90 139.3 149)">+12V</text>
<text x="146.9" y="146.5">CV_BUS</text>
<text x="146.9" y="149">5V</text>
<text x="185" y="149" transform="rotate(-90 185 149)">+12V</text>
<text x="192.6" y="146.5">CV_BUS</text>
<text x="192.6" y="149">5V</text>
<text x="45.3" y="161.7">GND</text>
<text x="93.5" y="161.7">GND</text>
<text x="139.3" y="161.7">GND</text>
<text x="185" y="161.7">GND</text>
<text x="58" y="169.3" transform="rotate(-90 58 169.3)">-12V</text>
<text x="106.2" y="169.3" transform="rotate(-90 106.2 169.3)">-12V</text>
<text x="152" y="169.3" transform="rotate(-90 152 169.3)">-12V</text>
<text x="197.7" y="169.3" transform="rotate(-90 197.7 169.3)">-12V</text>
</g>
<g font-size="2.1" fill="#505050">
<text x="68.5" y="47.1">14</text>
<text x="68.5" y="44.5">16</text>
<text x="80.6" y="47.1">13</text>
<text x="80.6" y="44.5">15</text>
<text x="116.8" y="47.1">14</text>
<text x="116.8" y="44.5">16</text>
<text x="128.9" y="47.1">13</text>
<text x="128.9" y="44.5">15</text>
<text x="162.5" y="47.1">14</text>
<text x="162.5" y="44.5">16</text>
<text x="174.6" y="47.1">13</text>
<text x="174.6" y="44.5">15</text>
<text x="208.2" y="47.1">14</text>
<text x="208.2" y="44.5">16</text>
<text x="220.3" y="47.1">13</text>
<text x="220.3" y="44.5">15</text>
<text x="68.5" y="52.2">10</text>
<text x="68.5" y="49.6">12</text>
<text x="80.6" y="52.2">9</text>
<text x="80.6" y="49.6">11</text>
<text x="116.8" y="52.2">10</text>
<text x="116.8" y="49.6">12</text>
<text x="128.9" y="52.2">9</text>
<text x="128.9" y="49.6">11</text>
<text x="162.5" y="52.2">10</text>
<text x="162.5" y="49.6">12</text>
<text x="174.6" y="52.2">9</text>
<text x="174.6" y="49.6">11</text>
<text x="208.2" y="52.2">10</text>
<text x="208.2" y="49.6">12</text>
<text x="220.3" y="52.2">9</text>
<text x="220.3" y="49.6">11</text>
<text x="69.7" y="59.8">4</text>
<text x="69.7" y="57.2">6</text>
<text x="69.7" y="54.7">8</text>
<text x="80.6" y="59.8">3</text>
<text x="80.6" y="57.2">5</text>
<text x="80.6" y="54.7">7</text>
<text x="118" y="59.8">4</text>
<text x="118" y="57.2">6</text>
<text x="118" y="54.7">8</text>
<text x="128.9" y="59.8">3</text>
<text x="128.9" y="57.2">5</text>
<text x="128.9" y="54.7">7</text>
<text x="163.7" y="59.8">4</text>
<text x="163.7" y="57.2">6</text>
<text x="163.7" y="54.7">8</text>
<text x="174.6" y="59.8">3</text>
<text x="174.6" y="57.2">5</text>
<text x="174.6" y="54.7">7</text>
<text x="209.4" y="59.8">4</text>
<text x="209.4" y="57.2">6</text>
<text x="209.4" y="54.7">8</text>
<text x="220.3" y="59.8">3</text>
<text x="220.3" y="57.2">5</text>
<text x="220.3" y="54.7">7</text>
<text x="69.7" y="62.3">2</text>
<text x="80.6" y="62.3">1</text>
<text x="118" y="62.3">2</text>
<text x="128.9" y="62.3">1</text>
<text x="163.7" y="62.3">2</text>
<text x="174.6" y="62.3">1</text>
<text x="209.4" y="62.3">2</text>
<text x="220.3" y="62.3">1</text>
<text x="68.5" y="77.5">16</text>
<text x="80.6" y="77.5">15</text>
<text x="116.8" y="77.5">16</text>
<text x="128.9" y="77.5">15</text>
<text x="162.5" y="77.5">16</text>
<text x="174.6" y="77.5">15</text>
<text x="208.2" y="77.5">16</text>
<text x="220.3" y="77.5">15</text>
<text x="68.5" y="82.6">12</text>
<text x="68.5" y="80.1">14</text>
<text x="80.6" y="82.6">11</text>
<text x="80.6" y="80.1">13</text>
<text x="116.8" y="82.6">12</text>
<text x="116.8" y="80.1">14</text>
<text x="128.9" y="82.6">11</text>
<text x="128.9" y="80.1">13</text>
<text x="162.5" y="82.6">12</text>
<text x="162.5" y="80.1">14</text>
<text x="174.6" y="82.6">11</text>
<text x="174.6" y="80.1">13</text>
<text x="208.2" y="82.6">12</text>
<text x="208.2" y="80.1">14</text>
<text x="220.3" y="82.6">11</text>
<text x="220.3" y="80.1">13</text>
<text x="68.5" y="85.2">10</text>
<text x="69.7" y="87.7">8</text>
<text x="80.6" y="87.7">7</text>
<text x="80.6" y="85.2">9</text>
<text x="116.8" y="85.2">10</text>
<text x="118" y="87.7">8</text>
<text x="128.9" y="87.7">7</text>
<text x="128.9" y="85.2">9</text>
<text x="162.5" y="85.2">10</text>
<text x="163.7" y="87.7">8</text>
<text x="174.6" y="87.7">7</text>
<text x="174.6" y="85.2">9</text>
<text x="208.2" y="85.2">10</text>
<text x="209.4" y="87.7">8</text>
<text x="220.3" y="87.7">7</text>
<text x="220.3" y="85.2">9</text>
<text x="69.7" y="95.3">2</text>
<text x="69.7" y="92.8">4</text>
<text x="69.7" y="90.2">6</text>
<text x="80.6" y="95.3">1</text>
<text x="80.6" y="92.8">3</text>
<text x="80.6" y="90.2">5</text>
<text x="118" y="95.3">2</text>
<text x="118" y="92.8">4</text>
<text x="118" y="90.2">6</text>
<text x="128.9" y="95.3">1</text>
<text x="128.9" y="92.8">3</text>
<text x="128.9" y="90.2">5</text>
<text x="163.7" y="95.3">2</text>
<text x="163.7" y="92.8">4</text>
<text x="163.7" y="90.2">6</text>
<text x="174.6" y="95.3">1</text>
<text x="174.6" y="92.8">3</text>
<text x="174.6" y="90.2">5</text>
<text x="209.4" y="95.3">2</text>
<text x="209.4" y="92.8">4</text>
<text x="209.4" y="90.2">6</text>
<text x="220.3" y="95.3">1</text>
<text x="220.3" y="92.8">3</text>
<text x="220.3" y="90.2">5</text>
<text x="68.5" y="113.1">14</text>
<text x="68.5" y="110.6">16</text>
<text x="80.6" y="113.1">13</text>
<text x="80.6" y="110.6">15</text>
<text x="116.8" y="113.1">14</text>
<text x="116.8" y="110.6">16</text>
<text x="128.9" y="113.1">13</text>
<text x="128.9" y="110.6">15</text>
<text x="162.5" y="113.1">14</text>
<text x="162.5" y="110.6">16</text>
<text x="174.6" y="113.1">13</text>
<text x="174.6" y="110.6">15</text>
<text x="208.2" y="113.1">14</text>
<text x="208.2" y="110.6">16</text>
<text x="220.3" y="113.1">13</text>
<text x="220.3" y="110.6">15</text>
<text x="68.5" y="118.2">10</text>
<text x="68.5" y="115.6">12</text>
<text x="80.6" y="118.2">9</text>
<text x="80.6" y="115.6">11</text>
<text x="116.8" y="118.2">10</text>
<text x="116.8" y="115.6">12</text>
<text x="128.9" y="118.2">9</text>
<text x="128.9" y="115.6">11</text>
<text x="162.5" y="118.2">10</text>
<text x="162.5" y="115.6">12</text>
<text x="174.6" y="118.2">9</text>
<text x="174.6" y="115.6">11</text>
<text x="208.2" y="118.2">10</text>
<text x="208.2" y="115.6">12</text>
<text x="220.3" y="118.2">9</text>
<text x="220.3" y="115.6">11</text>
<text x="69.7" y="125.8">4</text>
<text x="69.7" y="123.3">6</text>
<text x="69.7" y="120.7">8</text>
<text x="80.6" y="125.8">3</text>
<text x="80.6" y="123.3">5</text>
<text x="80.6" y="120.7">7</text>
<text x="118" y="125.8">4</text>
<text x="118" y="123.3">6</text>
<text x="118" y="120.7">8</text>
<text x="128.9" y="125.8">3</text>
<text x="128.9" y="123.3">5</text>
<text x="128.9" y="120.7">7</text>
<text x="163.7" y="125.8">4</text>
<text x="163.7" y="123.3">6</text>
<text x="163.7" y="120.7">8</text>
<text x="174.6" y="125.8">3</text>
<text x="174.6" y="123.3">5</text>
<text x="174.6" y="120.7">7</text>
<text x="209.4" y="125.8">4</text>
<text x="209.4" y="123.3">6</text>
<text x="209.4" y="120.7">8</text>
<text x="220.3" y="125.8">3</text>
<text x="220.3" y="123.3">5</text>
<text x="220.3" y="120.7">7</text>
<text x="69.7" y="128.3">2</text>
<text x="80.6" y="128.3">1</text>
<text x="118" y="128.3">2</text>
<text x="128.9" y="128.3">1</text>
<text x="163.7" y="128.3">2</text>
<text x="174.6" y="128.3">1</text>
<text x="209.4" y="128.3">2</text>
<text x="220.3" y="128.3">1</text>
<text x="68.5" y="143.6">16</text>
<text x="80.6" y="143.6">15</text>
<text x="116.8" y="143.6">16</text>
<text x="128.9" y="143.6">15</text>
<text x="162.5" y="143.6">16</text>
<text x="174.6" y="143.6">15</text>
<text x="208.2" y="143.6">16</text>
<text x="220.3" y="143.6">15</text>
<text x="68.5" y="148.6">12</text>
<text x="68.5" y="146.1">14</text>
<text x="80.6" y="148.6">11</text>
<text x="80.6" y="146.1">13</text>
<text x="116.8" y="148.6">12</text>
<text x="116.8" y="146.1">14</text>
<text x="128.9" y="148.6">11</text>
<text x="128.9" y="146.1">13</text>
<text x="162.5" y="148.6">12</text>
<text x="162.5" y="146.1">14</text>
<text x="174.6" y="148.6">11</text>
<text x="174.6" y="146.1">13</text>
<text x="208.2" y="148.6">12</text>
<text x="208.2" y="146.1">14</text>
<text x="220.3" y="148.6">11</text>
<text x="220.3" y="146.1">13</text>
<text x="68.5" y="151.2">10</text>
<text x="69.7" y="153.7">8</text>
<text x="80.6" y="153.7">7</text>
<text x="80.6" y="151.2">9</text>
<text x="116.8" y="151.2">10</text>
<text x="118" y="153.7">8</text>
<text x="128.9" y="153.7">7</text>
<text x="128.9" y="151.2">9</text>
<text x="162.5" y="151.2">10</text>
<text x="163.7" y="153.7">8</text>
<text x="174.6" y="153.7">7</text>
<text x="174.6" y="151.2">9</text>
<text x="208.2" y="151.2">10</text>
<text x="209.4" y="153.7">8</text>
<text x="220.3" y="153.7">7</text>
<text x="220.3" y="151.2">9</text>
<text x="69.7" y="161.3">2</text>
<text x="69.7" y="158.8">4</text>
<text x="69.7" y="156.3">6</text>
<text x="80.6" y="161.3">1</text>
<text x="80.6" y="158.8">3</text>
<text x="80.6" y="156.3">5</text>
<text x="118" y="161.3">2</text>
<text x="118" y="158.8">4</text>
<text x="118" y="156.3">6</text>
<text x="128.9" y="161.3">1</text>
<text x="128.9" y="158.8">3</text>
<text x="128.9" y="156.3">5</text>
<text x="163.7" y="161.3">2</text>
<text x="163.7" y="158.8">4</text>
<text x="163.7" y="156.3">6</text>
<text x="174.6" y="161.3">1</text>
<text x="174.6" y="158.8">3</text>
<text x="174.6" y="156.3">5</text>
<text x="209.4" y="161.3">2</text>
<text x="209.4" y="158.8">4</text>
<text x="209.4" y="156.3">6</text>
<text x="220.3" y="161.3">1</text>
<text x="220.3" y="158.8">3</text>
<text x="220.3" y="156.3">5</text>
</g>
</svg>
